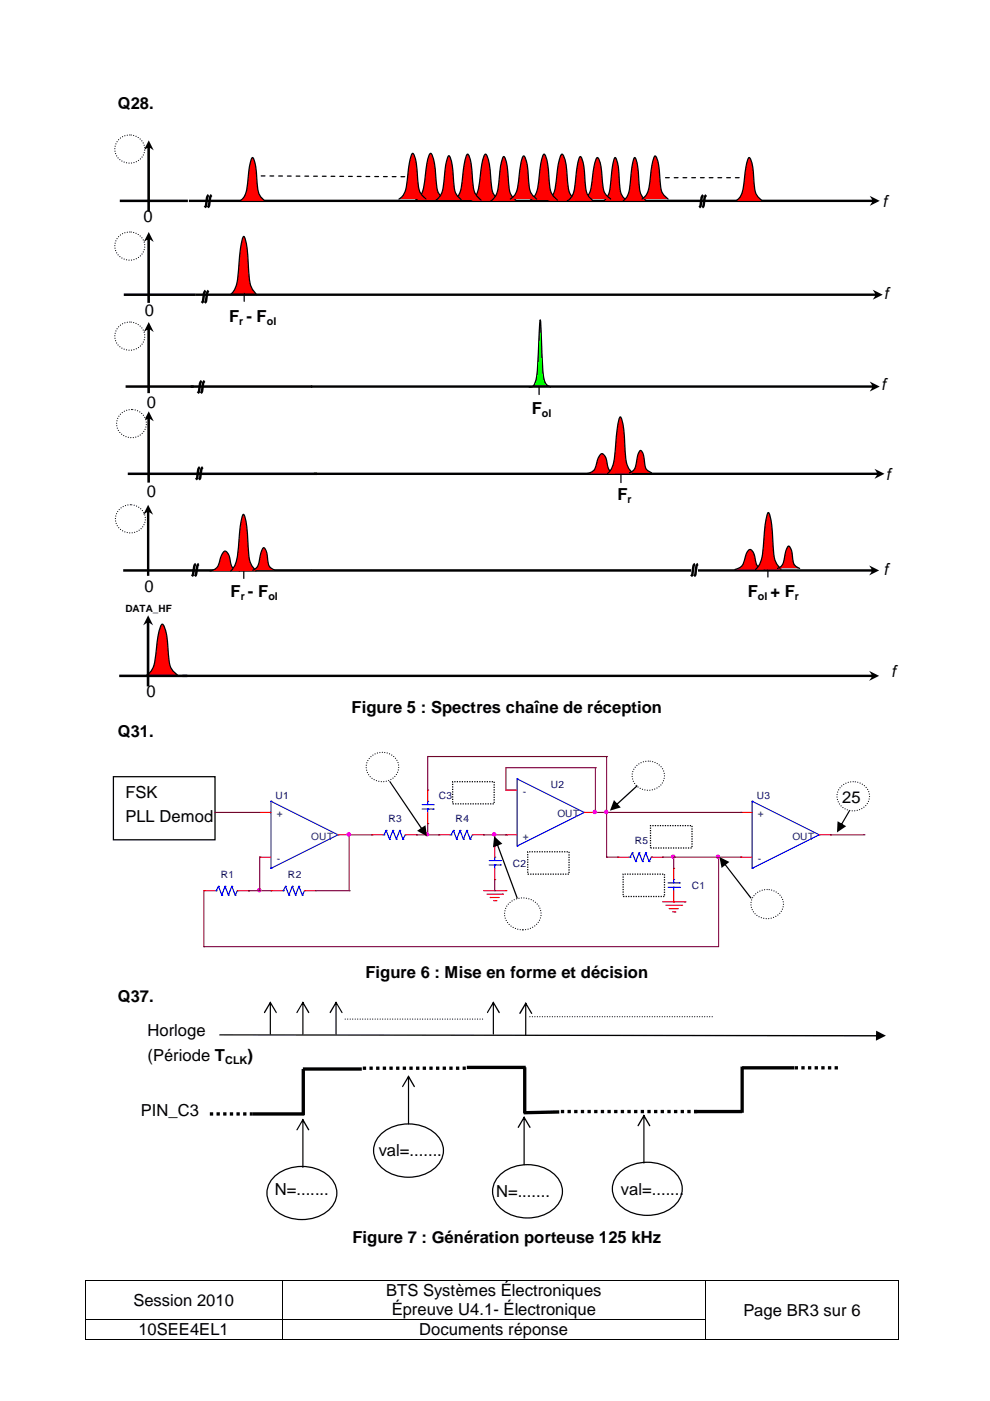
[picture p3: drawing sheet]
<svg xmlns="http://www.w3.org/2000/svg" width="210mm" height="297mm" viewBox="0 0 210 297" stroke-linecap="round" stroke-linejoin="round" font-family="sans-serif">
<g fill="#000">
<path d="M18 271.4h.2v.2h-.2zM18 279.7h.2v.2h-.2zM59.8 271.4h.1v.2h-.1zM59.8 279.7h.1v.2h-.1zM149.4 271.4h.2v.2h-.2zM149.4 279.7h.2v.2h-.2zM190.5 271.4h.1v.2h-.1zM190.5 279.7h.1v.2h-.1zM18 283.9h.2v.2h-.2zM59.8 283.9h.1v.2h-.1zM149.4 283.9h.2v.2h-.2zM190.5 283.9h.1v.2h-.1z"/>
<path d="M38.7 143h146.3v.6h-146.3zM184.3 142.2l2.1 1.1-2.1 1.1 .7-1.1z"/>
</g>
<g fill="none" stroke="#000" stroke-width=".21">
<path d="M18.1 271.6v8.1M18.1 279.9v4M18.2 271.5h41.6M18.2 279.8h41.6M59.9 271.6v8.1M59.9 279.9v4M59.9 271.5h89.5M59.9 279.8h89.5M149.5 271.6v8.1M149.5 279.9v4M149.6 271.5h40.9M190.5 271.6v8.1"/>
<path d="M190.5 279.9v4M18.2 284h41.6M59.9 284h89.5M149.6 284h40.9"/>
</g>
<path d="M34.2 132.4l.2-.1a5.5 5.5 0 0 1 1.1 3.8l.3 3.6a4.3 4.3 0 0 0 2 3.6h-6.9a4.2 4.2 0 0 0 2-3.6l.1-.9a20.2 20.2 0 0 1 1.2-6.4z" fill-rule="evenodd" fill="#f00"/>
<path d="M30.9 143.3a4.2 4.2 0 0 0 2-3.6l.1-.9a20.2 20.2 0 0 1 1.2-6.4l.2-.1a5.5 5.5 0 0 1 1.1 3.8l.3 3.6a4.3 4.3 0 0 0 2 3.6" fill="none" stroke="#000" stroke-width=".26"/>
<g fill="#000">
<path d="M31.2 50.6h.6v13.6h-.6zM31.5 49.2l1.1 2.1-1.1-.7-1 .7z"/>
<path d="M31.1 131.9h.6v13.6h-.6zM31.4 130.5l1.1 2.1-1.1-.7-1 .7z"/>
</g>
<path d="M25.3 143.3h14.4" fill="none" stroke="#000" stroke-width=".53"/>
<path d="M25 50.3a3.2 3.2 0 0 1 3.8-.9 3.2 3.2 0 0 1 1.8 3.4 3.1 3.1 0 0 1-4 2.2 3.1 3.1 0 0 1-1.9-4.2z" fill-rule="evenodd" fill="#fff"/>
<path d="M25 50.3a3.2 3.2 0 0 1 3.8-.9 3.2 3.2 0 0 1 1.8 3.4 3.1 3.1 0 0 1-4 2.2 3.1 3.1 0 0 1-1.9-4.2z" fill="none" stroke="#000" stroke-width=".26" stroke-dasharray="0 .5"/>
<path d="M25.2 108.1a3.1 3.1 0 0 1 4.3-.5 3.1 3.1 0 0 1 .6 4.3 3.1 3.1 0 0 1-4.3 .6 3.1 3.1 0 0 1-.6-4.4z" fill-rule="evenodd" fill="#fff"/>
<path d="M25.2 108.1a3.1 3.1 0 0 1 4.3-.5 3.1 3.1 0 0 1 .6 4.3 3.1 3.1 0 0 1-4.3 .6 3.1 3.1 0 0 1-.6-4.4z" fill="none" stroke="#000" stroke-width=".26" stroke-dasharray="0 .5"/>
<g fill="#000">
<path d="M31.2 69.7h.6v13.7h-.6zM31.5 68.3l1.1 2.1-1.1-.7-1 .7z"/>
<path d="M31.2 108.4h.5v13.7h-.5zM31.4 107l1.1 2.1-1.1-.7-1 .7z"/>
<path d="M148 120.7h37v.5h-37zM184.3 119.9l2.1 1-2.1 1.1 .7-1.1z"/>
</g>
<path d="M41.5 119.6l-.3 .5-.3 1.7-.2 .4M42.2 119.6l-.4 .5-.2 1.7-.3 .4M147.4 119.6l-.4 .5-.2 1.7-.3 .4M148 119.6l-.3 .5-.3 1.7-.2 .4M26.1 120.9h120.4" fill="none" stroke="#000" stroke-width=".53"/>
<path d="M51.7 120.9v1.7M162.8 120.6v1.7" fill="none" stroke="#000" stroke-width=".26"/>
<path d="M114.6 67.8l.2 3a69.1 69.1 0 0 0 .6 9.9 1.94 1.94 0 0 0 1.3 1.4h-4.5a1 1 0 0 0 1.1-.7l.3-.6a84 84 0 0 0 .8-11.2z" fill-rule="evenodd" fill="#0f0"/>
<path d="M112.2 82.1a1 1 0 0 0 1.1-.7l.3-.6a84 84 0 0 0 .8-11.2l.2-1.8 .2 3a69.1 69.1 0 0 0 .6 9.9 1.94 1.94 0 0 0 1.3 1.4" fill="none" stroke="#000" stroke-width=".26"/>
<path d="M26.6 82h39.6M42.8 80.8l-.4 .5-.2 1.6-.3 .5M43.4 80.8l-.3 .5-.3 1.6-.3 .5" fill="none" stroke="#000" stroke-width=".53"/>
<path d="M65.9 81.7h119.2v.5h-119.2zM184.4 80.9l2.1 1.1-2.1 1 .7-1z" fill="#000"/>
<path d="M25 69.4a3.1 3.1 0 0 1 4.4-.6 3.1 3.1 0 0 1 .6 4.3 3.1 3.1 0 0 1-4.3 .6 3.1 3.1 0 0 1-.7-4.3z" fill-rule="evenodd" fill="#fff"/>
<path d="M25 69.4a3.1 3.1 0 0 1 4.4-.6 3.1 3.1 0 0 1 .6 4.3 3.1 3.1 0 0 1-4.3 .6 3.1 3.1 0 0 1-.7-4.3z" fill="none" stroke="#000" stroke-width=".26" stroke-dasharray="0 .5"/>
<path d="M114.3 82v1.7" fill="none" stroke="#000" stroke-width=".26"/>
<g fill="#000">
<path d="M31.2 88.6h.6v13.7h-.6zM31.5 87.2l1.1 2.1-1.1-.7-1 .7z"/>
<path d="M66.5 100.2h119.6v.5h-119.6zM185.4 99.4l2.1 1.1-2.1 1 .7-1z"/>
</g>
<path d="M42.4 99.1a5 5 0 0 0-.7 2.4l-.2 .2M43 99.1a5 5 0 0 0-.6 2.4l-.2 .2M27.1 100.5h40.1" fill="none" stroke="#000" stroke-width=".53"/>
<path d="M25.4 88a3.1 3.1 0 0 1 4.6-.4 3.1 3.1 0 0 1-.1 4.5 3.1 3.1 0 0 1-4.1-.1 3.1 3.1 0 0 1-.4-4z" fill-rule="evenodd" fill="#fff"/>
<path d="M25.4 88a3.1 3.1 0 0 1 4.6-.4 3.1 3.1 0 0 1-.1 4.5 3.1 3.1 0 0 1-4.1-.1 3.1 3.1 0 0 1-.4-4z" fill="none" stroke="#000" stroke-width=".26" stroke-dasharray="0 .5"/>
<path d="M131.7 100.6v1.7" fill="none" stroke="#000" stroke-width=".26"/>
<path d="M51.6 50.2l.1-.1a13.3 13.3 0 0 1 .9 5.8 11.1 11.1 0 0 0 1.1 5.8l.7 .8h-5.5a5.1 5.1 0 0 0 1.5-3.9l.3-3.6a17.9 17.9 0 0 1 .9-4.8z" fill-rule="evenodd" fill="#f00"/>
<path d="M48.9 62.5a5.1 5.1 0 0 0 1.5-3.9l.3-3.6a17.9 17.9 0 0 1 .9-4.8l.1-.1a13.3 13.3 0 0 1 .9 5.8 11.1 11.1 0 0 0 1.1 5.8l.7 .8M51.8 62.2v1.7" fill="none" stroke="#000" stroke-width=".26"/>
<g fill="#000">
<path d="M31.2 31.2h.6v13.6h-.6zM31.5 29.8l1.1 2.1-1.1-.7-1 .7z"/>
<path d="M40 42.3h145.1v.5h-145.1zM184.4 41.5l2.1 1.1-2.1 1 .7-1z"/>
<path d="M41.5 62.2h144.3v.5h-144.3zM185 61.4l2.2 1.1-2.2 1 .7-1z"/>
</g>
<path d="M25.4 42.6h14.4M26.2 62.5h15.3M43.6 61.6l-.3 .6-.2 1.6-.3 .4M44.2 61.6l-.3 .6-.2 1.6-.3 .4" fill="none" stroke="#000" stroke-width=".53"/>
<path d="M25 29.7a3.1 3.1 0 0 1 4.4-.5 3.1 3.1 0 0 1 .6 4.3 3.1 3.1 0 0 1-4.3 .6 3.1 3.1 0 0 1-.7-4.4z" fill-rule="evenodd" fill="#fff"/>
<path d="M25 29.7a3.1 3.1 0 0 1 4.4-.5 3.1 3.1 0 0 1 .6 4.3 3.1 3.1 0 0 1-4.3 .6 3.1 3.1 0 0 1-.7-4.4z" fill="none" stroke="#000" stroke-width=".26" stroke-dasharray="0 .5"/>
<path d="M44.2 41.4l-.3 .5-.2 1.7-.3 .4M44.9 41.4l-.4 .5-.2 1.7-.3 .4" fill="none" stroke="#000" stroke-width=".53"/>
<path d="M130.3 33.5l.1-.1a7.5 7.5 0 0 1 .9 4.2l.1 1.7a3.9 3.9 0 0 0 1.4 3.3h-4.8l.8-.8a17.6 17.6 0 0 0 1-5.8z" fill-rule="evenodd" fill="#f00"/>
<path d="M128 42.6l.8-.8a17.6 17.6 0 0 0 1-5.8l.3-1.8 .3-.8a7.5 7.5 0 0 1 .9 4.2l.1 1.7a3.9 3.9 0 0 0 1.4 3.3" fill="none" stroke="#000" stroke-width=".26"/>
<path d="M134.5 33.5l.1-.1a8 8 0 0 1 .8 4.2l.1 1.7a3.9 3.9 0 0 0 1.5 3.3h-4.9l.8-.8a17.6 17.6 0 0 0 1-5.8z" fill-rule="evenodd" fill="#f00"/>
<path d="M132.1 42.6l.8-.8a17.6 17.6 0 0 0 1-5.8l.3-1.8 .4-.8a8 8 0 0 1 .8 4.2l.1 1.7a3.9 3.9 0 0 0 1.5 3.3" fill="none" stroke="#000" stroke-width=".26"/>
<path d="M126.5 33.5l.2-.1a6.4 6.4 0 0 1 .9 4l.2 1.7a3.4 3.4 0 0 0 1.7 3.1h-5.8l.4-.2a3.6 3.6 0 0 0 1.3-2.9 19.4 19.4 0 0 1 1.1-5.6z" fill-rule="evenodd" fill="#f00"/>
<path d="M123.7 42.2l.4-.2a3.6 3.6 0 0 0 1.3-2.9 19.4 19.4 0 0 1 1.1-5.6l.2-.1a6.4 6.4 0 0 1 .9 4l.2 1.7a3.4 3.4 0 0 0 1.7 3.1" fill="none" stroke="#000" stroke-width=".26"/>
<path d="M102.8 32.8l.2-.1a7.6 7.6 0 0 1 1 4.2l.2 2.4a3.8 3.8 0 0 0 1.8 3.3h-6.3l.4-.2a4 4 0 0 0 1.5-3.1l.1-.8a19.5 19.5 0 0 1 1.1-5.7z" fill-rule="evenodd" fill="#f00"/>
<path d="M99.7 42.6l.4-.2a4 4 0 0 0 1.5-3.1l.1-.8a19.5 19.5 0 0 1 1.1-5.7l.2-.1a7.6 7.6 0 0 1 1 4.2l.2 2.4a3.8 3.8 0 0 0 1.8 3.3" fill="none" stroke="#000" stroke-width=".26"/>
<path d="M99 32.8l.1-.1a7.2 7.2 0 0 1 1 4.1l.1 1.6a4.3 4.3 0 0 0 1.8 4h-5.8a4.5 4.5 0 0 0 1.8-4l.1-.8a16.2 16.2 0 0 1 .9-4.8z" fill-rule="evenodd" fill="#f00"/>
<path d="M96.2 42.4a4.5 4.5 0 0 0 1.8-4l.1-.8a16.2 16.2 0 0 1 .9-4.8l.1-.1a7.2 7.2 0 0 1 1 4.1l.1 1.6a4.3 4.3 0 0 0 1.8 4" fill="none" stroke="#000" stroke-width=".26"/>
<path d="M158.7 33.5l.1-.1a6.8 6.8 0 0 1 1 4.2l.1 1.7a3.8 3.8 0 0 0 1.7 3.3h-5.6l.3-.2a4 4 0 0 0 1.4-3.1l.1-.8a16.2 16.2 0 0 1 .9-5z" fill-rule="evenodd" fill="#f00"/>
<path d="M156 42.6l.3-.2a4 4 0 0 0 1.4-3.1l.1-.8a16.2 16.2 0 0 1 .9-5l.1-.1a6.8 6.8 0 0 1 1 4.2l.1 1.7a3.8 3.8 0 0 0 1.7 3.3" fill="none" stroke="#000" stroke-width=".26"/>
<path d="M53.4 33.5l.2-.1a7.9 7.9 0 0 1 .8 4.2l.2 1.7a3.9 3.9 0 0 0 1.5 3.3h-5.2l.3-.2a4.1 4.1 0 0 0 1.2-3.1l.1-.8a15.3 15.3 0 0 1 .9-5z" fill-rule="evenodd" fill="#f00"/>
<path d="M50.9 42.6l.3-.2a4.1 4.1 0 0 0 1.2-3.1l.1-.8a15.3 15.3 0 0 1 .9-5l.2-.1a7.9 7.9 0 0 1 .8 4.2l.2 1.7a3.9 3.9 0 0 0 1.5 3.3" fill="none" stroke="#000" stroke-width=".26"/>
<path d="M106.7 33.3l.1-.1a7.1 7.1 0 0 1 .9 4l.1 1.5a4.2 4.2 0 0 0 1.7 3.9h-5.4a4.4 4.4 0 0 0 1.7-3.9v-.8a14 14 0 0 1 .9-4.6z" fill-rule="evenodd" fill="#f00"/>
<path d="M104.1 42.6a4.4 4.4 0 0 0 1.7-3.9v-.8a11.4 11.4 0 0 1 1-4.7 7.1 7.1 0 0 1 .9 4l.1 1.5a4.2 4.2 0 0 0 1.7 3.9" fill="none" stroke="#000" stroke-width=".26"/>
<path d="M149.1 41.4l-.3 .5-.3 1.7-.2 .4M149.7 41.4l-.3 .5-.2 1.7-.3 .4" fill="none" stroke="#000" stroke-width=".53"/>
<path d="M119 32.8l.2-.1a6.9 6.9 0 0 1 1 4.2l.1 1.6a4.3 4.3 0 0 0 2 4.1h-6.3a4.5 4.5 0 0 0 1.9-4.1 18.9 18.9 0 0 1 1.1-5.7z" fill-rule="evenodd" fill="#f00"/>
<path d="M116 42.6a4.5 4.5 0 0 0 1.9-4.1 18.9 18.9 0 0 1 1.1-5.7l.2-.1a6.9 6.9 0 0 1 1 4.2l.1 1.6a4.3 4.3 0 0 0 2 4.1" fill="none" stroke="#000" stroke-width=".26"/>
<path d="M115.2 32.8l.2-.1a7.4 7.4 0 0 1 .9 4.1l.1 1.6a4.3 4.3 0 0 0 1.8 4h-5.8l.4-.2a6.2 6.2 0 0 0 1.5-4.6 15.6 15.6 0 0 1 .9-4.8z" fill-rule="evenodd" fill="#f00"/>
<path d="M112.4 42.4l.4-.2a6.2 6.2 0 0 0 1.5-4.6 15.6 15.6 0 0 1 .9-4.8l.2-.1a7.4 7.4 0 0 1 .9 4.1l.1 1.6a4.3 4.3 0 0 0 1.8 4" fill="none" stroke="#000" stroke-width=".26"/>
<path d="M122.9 33.3l.2-.1a7.1 7.1 0 0 1 .9 4l.1 1.5a4.1 4.1 0 0 0 1.6 3.9h-5.4l.3-.2a4.5 4.5 0 0 0 1.4-3.7l.1-.8a16.2 16.2 0 0 1 .8-4.6z" fill-rule="evenodd" fill="#f00"/>
<path d="M120.3 42.6l.3-.2a4.5 4.5 0 0 0 1.4-3.7l.1-.8a16.2 16.2 0 0 1 .8-4.6l.2-.1a7.1 7.1 0 0 1 .9 4l.1 1.5a4.1 4.1 0 0 0 1.6 3.9" fill="none" stroke="#000" stroke-width=".26"/>
<path d="M110.9 33.2l.1-.1a7 7 0 0 1 1 4.2l.1 1.7a3.6 3.6 0 0 0 1.7 3.2h-5.6l.3-.2a3.8 3.8 0 0 0 1.4-3l.1-.9a17.1 17.1 0 0 1 .9-4.9z" fill-rule="evenodd" fill="#f00"/>
<path d="M108.2 42.2l.3-.2a3.8 3.8 0 0 0 1.4-3l.1-.9a17.1 17.1 0 0 1 .9-4.9l.1-.1a7 7 0 0 1 1 4.2l.1 1.7a3.6 3.6 0 0 0 1.7 3.2" fill="none" stroke="#000" stroke-width=".26"/>
<path d="M138.8 33.2l.1-.1a6.7 6.7 0 0 1 1 4.2l.1 1.7a3.6 3.6 0 0 0 1.6 3.2h-5.5l.3-.2a4 4 0 0 0 1.3-3 21.4 21.4 0 0 1 1.1-5.8z" fill-rule="evenodd" fill="#f00"/>
<path d="M136.1 42.2l.3-.2a4 4 0 0 0 1.3-3 21.4 21.4 0 0 1 1.1-5.8l.1-.1a6.7 6.7 0 0 1 1 4.2l.1 1.7a3.6 3.6 0 0 0 1.6 3.2" fill="none" stroke="#000" stroke-width=".26"/>
<path d="M91.1 32.6l.2-.1a7.6 7.6 0 0 1 1 4.2l.2 2.4a3.8 3.8 0 0 0 1.9 3.3h-6.3l.3-.2a4 4 0 0 0 1.5-3.1l.1-.8a19.5 19.5 0 0 1 1.1-5.7z" fill-rule="evenodd" fill="#f00"/>
<path d="M88.1 42.4l.3-.2a4 4 0 0 0 1.5-3.1l.1-.8a19.5 19.5 0 0 1 1.1-5.7l.2-.1a7.6 7.6 0 0 1 1 4.2l.2 2.4a3.8 3.8 0 0 0 1.9 3.3" fill="none" stroke="#000" stroke-width=".26"/>
<path d="M87.4 32.6l.1-.1a7.2 7.2 0 0 1 1 4.1l.1 1.6a4.2 4.2 0 0 0 1.7 4h-5.7l.3-.2a4.6 4.6 0 0 0 1.4-3.8l.1-.8a16.2 16.2 0 0 1 1-4.8z" fill-rule="evenodd" fill="#f00"/>
<path d="M84.6 42.2l.3-.2a4.6 4.6 0 0 0 1.4-3.8l.1-.8a16.2 16.2 0 0 1 1-4.8l.1-.1a7.2 7.2 0 0 1 1 4.1l.1 1.6a4.2 4.2 0 0 0 1.7 4" fill="none" stroke="#000" stroke-width=".26"/>
<path d="M95 33.1l.2-.1a7.1 7.1 0 0 1 .9 4l.1 1.5a4.2 4.2 0 0 0 1.6 3.9h-5.3a4.4 4.4 0 0 0 1.6-3.9 18.6 18.6 0 0 1 .9-5.4z" fill-rule="evenodd" fill="#f00"/>
<path d="M92.5 42.4a4.4 4.4 0 0 0 1.6-3.9 13.1 13.1 0 0 1 1.1-5.5 7.1 7.1 0 0 1 .9 4l.1 1.5a4.2 4.2 0 0 0 1.6 3.9" fill="none" stroke="#000" stroke-width=".26"/>
<path d="M85.8 37.5l-30.9-.2M156.7 37.7h-15.7" fill="none" stroke="#000" stroke-width=".26" stroke-dasharray=".8 1.1"/>
<path d="M127.2 96.4l.2-.2a1.18 1.18 0 0 1 1.2 1.3l.1 .6a2.19 2.19 0 0 0 2 2.3h-6.2a2.32 2.32 0 0 0 2-2.3l.3-1z" fill-rule="evenodd" fill="#f00"/>
<path d="M124.5 100.4a2.32 2.32 0 0 0 2-2.3l.3-1 .6-.9a1.18 1.18 0 0 1 1.2 1.3l.1 .6a2.19 2.19 0 0 0 2 2.3" fill="none" stroke="#000" stroke-width=".26"/>
<path d="M131.4 88.5l.1-.1a8.7 8.7 0 0 1 .9 4.2 20 20 0 0 0 .8 6.6l1 1.2h-5.4a4.9 4.9 0 0 0 1.6-4l.2-2.9a19.1 19.1 0 0 1 .8-5z" fill-rule="evenodd" fill="#f00"/>
<path d="M128.8 100.4a4.9 4.9 0 0 0 1.6-4l.2-2.9a19.1 19.1 0 0 1 .8-5l.1-.1a8.7 8.7 0 0 1 .9 4.2 20 20 0 0 0 .8 6.6l1 1.2" fill="none" stroke="#000" stroke-width=".26"/>
<path d="M135.7 95.6l.1-.1a3.8 3.8 0 0 1 .9 2.9 1.91 1.91 0 0 0 1.4 1.8h-4.7a2.19 2.19 0 0 0 1.6-2.3l.2-1.4z" fill-rule="evenodd" fill="#f00"/>
<path d="M133.4 100.2a2.19 2.19 0 0 0 1.6-2.3l.2-1.4 .3-.7 .3-.3a3.8 3.8 0 0 1 .9 2.9 1.91 1.91 0 0 0 1.4 1.8" fill="none" stroke="#000" stroke-width=".26"/>
<path d="M158.6 116.7a.47 .47 0 0 1 .8 0l.5 .7 .2 1a2.22 2.22 0 0 0 2 2.3h-6.3a2.44 2.44 0 0 0 2.2-2.3l.2-1z" fill-rule="evenodd" fill="#f00"/>
<path d="M155.8 120.7a2.44 2.44 0 0 0 2.2-2.3l.4-1.4a.62 .62 0 0 1 .6-.5 .62 .62 0 0 1 .7 .5l.4 1.4a2.22 2.22 0 0 0 2 2.3" fill="none" stroke="#000" stroke-width=".26"/>
<path d="M162.8 108.8l.1-.1a8.4 8.4 0 0 1 .9 4.1l.2 3.9a5.4 5.4 0 0 0 1.6 4h-5.4a5.3 5.3 0 0 0 1.6-4l.1-1.9a22.1 22.1 0 0 1 .9-6z" fill-rule="evenodd" fill="#f00"/>
<path d="M160.2 120.7a5.3 5.3 0 0 0 1.6-4l.1-1.9a16.6 16.6 0 0 1 1-6.1 8.4 8.4 0 0 1 .9 4.1l.2 3.9a5.4 5.4 0 0 0 1.6 4" fill="none" stroke="#000" stroke-width=".26"/>
<path d="M167.1 115.9h.3a6.7 6.7 0 0 1 .8 3.3 1.88 1.88 0 0 0 1.3 1.3h-4.7a2.22 2.22 0 0 0 1.5-2.3l.3-1.4z" fill-rule="evenodd" fill="#f00"/>
<path d="M164.8 120.5a2.22 2.22 0 0 0 1.5-2.3l.5-1.8 .3-.5h.3a6.7 6.7 0 0 1 .8 3.3 1.88 1.88 0 0 0 1.3 1.3" fill="none" stroke="#000" stroke-width=".26"/>
<path d="M47.5 116.9a1.18 1.18 0 0 1 1.2 1.3l.1 .5a2.25 2.25 0 0 0 2 2.4h-6.3a2.41 2.41 0 0 0 2.1-2.4l.3-.9z" fill-rule="evenodd" fill="#f00"/>
<path d="M44.5 121.1a2.41 2.41 0 0 0 2.1-2.4l.3-.9 .6-.9a1.18 1.18 0 0 1 1.2 1.3l.1 .5a2.25 2.25 0 0 0 2 2.4" fill="none" stroke="#000" stroke-width=".26"/>
<path d="M51.5 109.1h.1a8.2 8.2 0 0 1 .9 4.1l.2 3.9a5.3 5.3 0 0 0 1.6 4h-5.4a5.3 5.3 0 0 0 1.6-4l.1-2a22.4 22.4 0 0 1 .9-6z" fill-rule="evenodd" fill="#f00"/>
<path d="M48.9 121.1a5.3 5.3 0 0 0 1.6-4l.1-2a16.5 16.5 0 0 1 1-6 8.2 8.2 0 0 1 .9 4.1l.2 3.9a5.3 5.3 0 0 0 1.6 4" fill="none" stroke="#000" stroke-width=".26"/>
<path d="M55.8 116.2l.1-.1a3.9 3.9 0 0 1 .9 3 2.04 2.04 0 0 0 1.4 1.8h-4.6l.3-.1a2.46 2.46 0 0 0 1.1-2.2l.3-1.4z" fill-rule="evenodd" fill="#f00"/>
<path d="M53.6 120.9l.3-.1a2.46 2.46 0 0 0 1.1-2.2l.5-1.9 .4-.6a3.9 3.9 0 0 1 .9 3 2.04 2.04 0 0 0 1.4 1.8M24 164.7h21.6v13.4h-21.6zM58.4 249.2a8.9 8.9 0 0 1 11.8 .7 4.8 4.8 0 0 1-1.3 7.3 9 9 0 0 1-11.1-1.2 4.6 4.6 0 0 1 .6-6.8zM81 240.2a8.9 8.9 0 0 1 11.8 .7 4.7 4.7 0 0 1-1.3 7.3 8.9 8.9 0 0 1-11.1-1.2 4.6 4.6 0 0 1 .6-6.8zM106.2 248.9a8.9 8.9 0 0 1 11.9 .6 4.7 4.7 0 0 1-1.4 7.3 8.9 8.9 0 0 1-11.1-1.1 4.6 4.6 0 0 1 .6-6.8zM131.6 248.3a8.9 8.9 0 0 1 11.9 .7 4.7 4.7 0 0 1-1.4 7.3 9 9 0 0 1-11.1-1.2 4.6 4.6 0 0 1 .6-6.8z" fill="none" stroke="#000" stroke-width=".26"/>
<g fill="#000">
<path d="M46.5 219.3l139.6 .2 .1 .1-.1 .2-139.6-.3zM185.8 218.5l2 1.1-2.1 1z"/>
<path d="M57.2 212.5l.2 .1v6.6l-.1 .2-.1-.2zM57.3 212.3l1.4 2.3-.1 .2h-.1l-1.3-2.2h.2l-1.2 2.1-.2 .1v-.2z"/>
<path d="M64.1 212.5l.2 .1v6.6l-.1 .2-.1-.1zM64.2 212.3l1.4 2.4h-.3l-1.2-2.1h.2l-1.4 2.2v-.2z"/>
<path d="M71.2 212.5h.2v6.8l-.2 .1-.1-.2zM71.2 212.3l1.4 2.3v.2l-1.4-2.2h.2l-1.3 2.1h-.2z"/>
<path d="M104.5 212.5l.2 .1v6.6l-.1 .2-.1-.2zM104.6 212.3l1.4 2.3-.1 .2-.2-.1-1.2-2.1h.2l-1.4 2.2v-.2z"/>
<path d="M111.4 212.6h.2v6.9l-.3-.1zM111.5 212.5l1.3 2.3v.2l-.2-.1-1.2-2.1h.2l-1.2 2.1h-.3z"/>
<path d="M64.1 237.3l.2 .1v10.1l-.1 .1h-.1zM64.2 237.2l1.4 2.4h-.3l-1.2-2.1h.2l-1.2 2.1h-.2v-.1z"/>
<path d="M86.5 228.1l.2 .2v10l-.1 .1-.1-.1zM86.6 228l1.4 2.3-.1 .2-.2-.1-1.2-2.1h.2l-1.2 2.1-.2 .1v-.2z"/>
<path d="M111 236.8l.3 .1-.1 10.2-.2-.2zM111.1 236.6l1.4 2.3-.1 .2h-.2l-1.2-2.2h.3l-1.3 2.2h-.2v-.2z"/>
<path d="M136.4 236.4l.3 .1v10.1l-.2 .1-.1-.1zM136.5 236.3l1.4 2.3-.1 .2-.2-.1-1.2-2.1h.3l-1.3 2.1-.2 .1v-.2z"/>
</g>
<path d="M73.2 216.1h29.5M112.4 215.6h38.6" fill="none" stroke="#000" stroke-width=".26" stroke-dasharray="0 .5"/>
<path d="M53.5 236.2h11M64.2 226.7h12.5M64.3 226.7v9.7M99 226.3h12.5M111.3 226.3v9.8M118.6 235.8l-7.6 .1M147.2 235.7h10.2M157.4 226.4h11M157.4 226.1v9.8" fill="none" stroke="#000" stroke-width=".71" stroke-linecap="butt"/>
<path d="M44.5 236.2h9M76.9 226.5h21.9M118.9 235.7h29.3M168.5 226.4h9.2" fill="none" stroke="#000" stroke-width=".71" stroke-dasharray=".7 .7" stroke-linecap="butt"/>
<g fill="none" stroke="#00f" stroke-width=".24">
<path d="M57.4 169.9h.1M57.4 169.9l14.3 7.1M57.4 169.9v14.2M71.7 177h.1M71.7 177l-14.3 7.1M81.2 177h.2M81.4 177h.1M81.9 176.1h.1M81.9 176.1l-.5 .9M81.9 176.1l.7 1.8M82.6 177.9h.1M83.3 176.1h.1"/>
<path d="M83.3 176.1l-.7 1.8M83.3 176.1l.7 1.8M84 177.9h.1M84.8 176.1h.1M84.8 176.1l-.8 1.8M84.8 176.1l.6 1.8M85.4 177.9h.1M85.9 177h.1M85.9 177l-.5 .9M89.5 171.5h2.4M89.5 170.6h2.4M90.7 169.9h.1"/>
<path d="M90.7 171.5h.1M90.7 169.9v.7M90.7 171.5v.8M91.9 171.5h.1M91.9 170.6h.1M95.4 177h.2M95.6 177h.1M96.1 176.1h.1M96.1 176.1l-.5 .9M96.1 176.1l.7 1.8M96.8 177.9h.1M97.5 176.1h.1"/>
<path d="M97.5 176.1l-.7 1.8M97.5 176.1l.8 1.8M98.3 177.9h.1M99 176.1h.1M99 176.1l-.7 1.8M99 176.1l.7 1.8M99.7 177.9h.1M100.2 177h.1M100.2 177l-.5 .9M109.6 179.4h.1M109.6 165.1h.1M109.6 165.1l14.3 7.2"/>
<path d="M109.6 165.1v14.3M123.9 172.3h.1M123.9 172.3l-14.3 7.1M159.5 169.9h.1M159.5 169.9l14.2 7.1M159.5 169.9v14.2M173.7 177h.1M173.7 177l-14.2 7.1M45.6 188.8h.2M45.8 188.8h.1M46.3 187.9h.1M46.3 187.9l-.5 .9"/>
<path d="M46.3 187.9l.7 1.9M47 189.8h.1M47.7 187.9h.1M47.7 187.9l-.7 1.9M47.7 187.9l.7 1.9M48.4 189.8h.1M49.1 187.9h.1M49.1 187.9l-.7 1.9M49.1 187.9l.8 1.9M49.9 189.8h.1M50.3 188.8h.1M50.3 188.8l-.4 1"/>
<path d="M57.4 184.1h.1M59.8 188.8h.3M60.1 188.8h.1M60.5 187.9h.1M60.5 187.9l-.4 .9M60.5 187.9l.8 1.9M61.3 189.8h.1M62 187.9h.1M62 187.9l-.7 1.9M62 187.9l.7 1.9M62.7 189.8h.1M63.4 187.9h.1"/>
<path d="M63.4 187.9l-.7 1.9M63.4 187.9l.7 1.9M64.1 189.8h.1M64.6 188.8h.1M64.6 188.8l-.5 1M103.7 183.4h2.4M103.7 182.5h2.4M104.9 181.7h.1M104.9 183.4h.1M104.9 181.7v.8M104.9 183.4v.7M106.1 183.4h.1"/>
<path d="M106.1 182.5h.1M133.4 181.7h.2M133.6 181.7h.1M134.1 180.8h.1M134.1 180.8l-.5 .9M134.1 180.8l.7 1.9M134.8 182.7h.1M135.5 180.8h.1M135.5 180.8l-.7 1.9M135.5 180.8l.7 1.9M136.2 182.7h.1M136.9 180.8h.1"/>
<path d="M136.9 180.8l-.7 1.9M136.9 180.8l.7 1.9M137.6 182.7h.1M138.1 181.7h.1M138.1 181.7l-.5 1M141.6 188.1h2.5M141.6 187.2h2.5M142.8 186.5h.1M142.8 188.1h.1M142.8 186.5v.7M142.8 188.1v.7M144.1 188.1h.1"/>
<path d="M144.1 187.2h.1M159.5 184.1h.1"/>
</g>
<g fill="none" stroke="#f00" stroke-width=".24">
<path d="M55.1 172.3h.1M55.1 172.3h2.3M71.7 177h2.3M74 177h.1M78.8 177h.1M78.8 177h2.4M85.9 177h2.4M88.3 177h.1M90.7 174.6h.1M90.7 167.5h.1M90.7 167.5v2.4M90.7 172.3v2.3"/>
<path d="M93 177h.1M93 177h2.4M100.2 177h2.3M102.5 177h.1M104.9 179.4h.1M104.9 179.4v2.3M107.3 177h.1M107.3 167.5h.1M107.3 177h2.3M107.3 167.5h2.3M123.9 172.3h2.3M126.2 172.3h.1"/>
<path d="M157.1 172.3h.1M157.1 172.3h2.4M173.7 177h2.4M176.1 177h.1M43.2 188.8h.1M43.2 188.8h2.4M50.3 188.8h2.4M52.7 188.8h.1M55.1 181.7h.1M55.1 181.7h2.3M57.4 188.8h.1M57.4 188.8h2.4"/>
<path d="M64.6 188.8h2.3M66.9 188.8h.1M102.5 188.8h4.8M103.3 189.6h3.3M103.9 190.3h.1M103.9 190.3h1.9M104.6 191h.6M104.9 186.5h.1M104.9 184.1v2.4M105.2 191h.1M106.6 189.6h.1M107.3 188.8h.1"/>
<path d="M131 181.7h.1M131 181.7h2.4M138.1 181.7h2.4M140.5 181.7h.1M140.5 191.2h4.7M141.2 191.9h3.3M141.9 192.7h.1M141.9 192.7h1.9M142.6 193.3h.5M142.8 191.2h.1M142.8 184.1h.1M142.8 184.1v2.4"/>
<path d="M142.8 188.8v2.4M143.1 193.3h.1M144.5 191.9h.1M145.2 191.2h.1M157.1 181.7h.1M157.1 181.7h2.4"/>
</g>
<path d="M88.3 177h4.7M90.7 177h.1M90.7 174.6v2.4M93 177h.1" fill="none" stroke="#800040" stroke-width=".24"/>
<circle cx="90.5" cy="176.9" r=".36" fill="#f0f"/>
<circle cx="90.5" cy="176.9" r=".36" fill="none" stroke="#f0f" stroke-width=".24"/>
<path d="M102.5 177h4.8M104.9 177h.1M104.9 177v2.4M107.3 162.8h.1M107.3 177h.1M107.3 162.8v4.7M126.2 172.3h.1M126.2 172.3h2.4" fill="none" stroke="#800040" stroke-width=".24"/>
<circle cx="104.8" cy="176.9" r=".37" fill="#f0f"/>
<circle cx="104.8" cy="176.9" r=".37" fill="none" stroke="#f0f" stroke-width=".24"/>
<g fill="none" stroke="#800040" stroke-width=".24">
<path d="M128.6 172.3h.1M128.6 172.3h28.5M128.6 172.3v9.4M157.1 172.3h.1M104.9 188.8h.1M104.9 186.5v2.3M128.6 181.7h.1M128.6 181.7h2.4M140.5 181.7h.1M140.5 181.7h2.3M142.8 181.7h.1M142.8 181.7v2.4"/>
<path d="M152.4 181.7h.1M152.4 181.7h4.7"/>
</g>
<circle cx="142.7" cy="181.6" r=".36" fill="#f0f"/>
<circle cx="142.7" cy="181.6" r=".36" fill="none" stroke="#f0f" stroke-width=".24"/>
<path d="M90.7 160.4h.1M90.7 160.4v7.1M90.7 160.4h37.9M128.6 160.4h.1M128.6 172.3h.1M128.6 160.4v11.9" fill="none" stroke="#800040" stroke-width=".24"/>
<circle cx="128.5" cy="172.1" r=".36" fill="#f0f"/>
<circle cx="128.5" cy="172.1" r=".36" fill="none" stroke="#f0f" stroke-width=".24"/>
<path d="M55.1 188.8h.1M55.1 188.8h2.3" fill="none" stroke="#800040" stroke-width=".24"/>
<circle cx="55" cy="188.7" r=".36" fill="#f0f"/>
<circle cx="55" cy="188.7" r=".36" fill="none" stroke="#f0f" stroke-width=".24"/>
<path d="M45.6 172.3h.1M45.6 172.3h9.5M74 177h.1M74 177h4.8M74 177v11.8M52.7 188.8h.1M52.7 188.8h2.4M55.1 188.8h.1M55.1 181.7v7.1" fill="none" stroke="#800040" stroke-width=".24"/>
<circle cx="73.9" cy="176.9" r=".36" fill="#f0f"/>
<circle cx="73.9" cy="176.9" r=".36" fill="none" stroke="#f0f" stroke-width=".24"/>
<path d="M126.2 172.3h.1M126.2 162.8v9.5M43.2 188.8v11.9M66.9 188.8h7.1M74 188.8h.1M43.2 200.7h.1M43.2 200.7h109.2" fill="none" stroke="#800040" stroke-width=".24"/>
<circle cx="126.1" cy="172.1" r=".36" fill="#f0f"/>
<circle cx="126.1" cy="172.1" r=".36" fill="none" stroke="#f0f" stroke-width=".24"/>
<path d="M107.3 162.8h18.9M126.2 162.8h.1M152.4 181.7h.1M152.4 181.7v19" fill="none" stroke="#800040" stroke-width=".24"/>
<circle cx="152.2" cy="181.6" r=".36" fill="#f0f"/>
<circle cx="152.2" cy="181.6" r=".36" fill="none" stroke="#f0f" stroke-width=".24"/>
<path d="M176.1 177h7.1M183.2 177h.1M142.8 181.7h.1M142.8 181.7h9.6" fill="none" stroke="#800040" stroke-width=".24"/>
<path d="M96 165.7h8.8v4.7h-8.8z" fill-rule="evenodd" fill="#fff"/>
<path d="M96 165.7h8.8v4.7h-8.8z" fill="none" stroke="#000" stroke-width=".26" stroke-dasharray=".3 .3" stroke-linecap="butt"/>
<path d="M111.9 180.6h8.7v4.7h-8.7z" fill-rule="evenodd" fill="#fff"/>
<path d="M111.9 180.6h8.7v4.7h-8.7z" fill="none" stroke="#000" stroke-width=".26" stroke-dasharray=".3 .3" stroke-linecap="butt"/>
<path d="M137.9 175h8.8v4.8h-8.8z" fill-rule="evenodd" fill="#fff"/>
<path d="M137.9 175h8.8v4.8h-8.8z" fill="none" stroke="#000" stroke-width=".26" stroke-dasharray=".3 .3" stroke-linecap="butt"/>
<path d="M132.1 185.3h8.8v4.8h-8.8z" fill-rule="evenodd" fill="#fff"/>
<path d="M132.1 185.3h8.8v4.8h-8.8z" fill="none" stroke="#000" stroke-width=".26" stroke-dasharray=".3 .3" stroke-linecap="butt"/>
<path d="M78.6 160.4a3.5 3.5 0 0 1 3.7-.7 3.5 3.5 0 0 1 2.2 2.9 3.5 3.5 0 0 1-3.4 3.1 3.5 3.5 0 0 1-3.5-3.1 2.94 2.94 0 0 1 1-2.2z" fill-rule="evenodd" fill="#fff"/>
<path d="M78.6 160.4a3.5 3.5 0 0 1 3.7-.7 3.5 3.5 0 0 1 2.2 2.9 3.5 3.5 0 0 1-3.4 3.1 3.5 3.5 0 0 1-3.5-3.1 2.94 2.94 0 0 1 1-2.2z" fill="none" stroke="#000" stroke-width=".26" stroke-dasharray="0 .5"/>
<path d="M82.6 165.6l.2 .1 6.8 10.1v.1h-.2l-6.9-10.1zM88.4 176.1l1.8-1.1 .3 2.3z" fill="#000"/>
<path d="M108.1 191.4a4.1 4.1 0 0 1 6.5 1.7 3.7 3.7 0 0 1-4.5 4 3.3 3.3 0 0 1-2.9-2.2 3.3 3.3 0 0 1 .9-3.5z" fill-rule="evenodd" fill="#fff"/>
<path d="M108.1 191.4a4.1 4.1 0 0 1 6.5 1.7 3.7 3.7 0 0 1-4.5 4 3.3 3.3 0 0 1-2.9-2.2 3.3 3.3 0 0 1 .9-3.5z" fill="none" stroke="#000" stroke-width=".26" stroke-dasharray="0 .5"/>
<path d="M105.3 178.9h.2l4.2 11.6-.2-.1zM104.8 177.3l1.7 1.6-2 .8z" fill="#000"/>
<path d="M135 162.3a3.5 3.5 0 0 1 3.6-.7 3.5 3.5 0 0 1 2.3 2.9 3.4 3.4 0 0 1-3.4 3.1 3.4 3.4 0 0 1-3.5-3.1 2.94 2.94 0 0 1 1-2.2z" fill-rule="evenodd" fill="#fff"/>
<path d="M135 162.3a3.5 3.5 0 0 1 3.6-.7 3.5 3.5 0 0 1 2.3 2.9 3.4 3.4 0 0 1-3.4 3.1 3.4 3.4 0 0 1-3.5-3.1 2.94 2.94 0 0 1 1-2.2z" fill="none" stroke="#000" stroke-width=".26" stroke-dasharray="0 .5"/>
<path d="M130.6 170.6l4.4-4.1h.1v.3l-4.4 4h-.1zM130.2 169.6l1.4 1.6-2.3 .7z" fill="#000"/>
<path d="M160.2 189.5a3.5 3.5 0 0 1 3.6-.7 3.5 3.5 0 0 1 2.3 2.9 3.5 3.5 0 0 1-3.4 3.1 3.5 3.5 0 0 1-3.5-3.1 2.94 2.94 0 0 1 1-2.2z" fill-rule="evenodd" fill="#fff"/>
<path d="M160.2 189.5a3.5 3.5 0 0 1 3.6-.7 3.5 3.5 0 0 1 2.3 2.9 3.5 3.5 0 0 1-3.4 3.1 3.5 3.5 0 0 1-3.5-3.1 2.94 2.94 0 0 1 1-2.2z" fill="none" stroke="#000" stroke-width=".26" stroke-dasharray="0 .5"/>
<path d="M153.5 183h.2l5.6 7.5h-.2zM152.5 181.7l2.1 1.1-1.6 1.2z" fill="#000"/>
<path d="M178.5 166.6a3.5 3.5 0 0 1 3.6-.7 3.5 3.5 0 0 1 2.3 2.9 3.5 3.5 0 0 1-3.5 3.1 3.5 3.5 0 0 1-3.4-3.1 2.93 2.93 0 0 1 1-2.2z" fill-rule="evenodd" fill="#fff"/>
<path d="M178.5 166.6a3.5 3.5 0 0 1 3.6-.7 3.5 3.5 0 0 1 2.3 2.9 3.5 3.5 0 0 1-3.5 3.1 3.5 3.5 0 0 1-3.4-3.1 2.93 2.93 0 0 1 1-2.2z" fill="none" stroke="#000" stroke-width=".26" stroke-dasharray="0 .5"/>
<path d="M180 171.8l.3 .1-1.9 3.1h-.1l-.1-.1zM177.6 174.1l1.8 1.1-1.9 1.3z" fill="#000"/>
<g font-size="3.5">
<text x="25" y="23.2">Q28.</text>
<text x="30.4" y="47.1">0</text>
<text x="187.1" y="44">f</text>
<text x="187.4" y="63.4">f</text>
<text x="30.7" y="67">0</text>
<text x="48.6" y="68.4">F - F</text>
<text x="186.8" y="82.6">f</text>
<text x="31.1" y="86.5">0</text>
<text x="112.7" y="87.8">F</text>
<text x="187.8" y="101.8">f</text>
<text x="31.1" y="105.3">0</text>
<text x="130.9" y="106.1">F</text>
<text x="30.6" y="125.5">0</text>
<text x="187.3" y="121.9">f</text>
<text x="48.9" y="126.7">F - F</text>
<text x="158.5" y="126.7">F</text>
<text x="163.4" y="126.7">+ F</text>
<text x="188.9" y="143.5">f</text>
<text x="31" y="147.8">0</text>
<text x="74.5" y="151.1">Figure 5 : Spectres chaîne de réception</text>
<text x="25" y="156.2">Q31.</text>
<text x="26.6" y="169.2">FSK</text>
<text x="178.6" y="170.3">25</text>
<text x="26.6" y="174.3">PLL Demod</text>
<text x="77.5" y="207.3">Figure 6 : Mise en forme et décision</text>
<text x="25" y="212.5">Q37.</text>
<text x="31.3" y="219.7">Horloge</text>
<text x="31.3" y="225">(Période T</text>
<text x="52.5" y="225">)</text>
<text x="29.9" y="236.6">PIN_C3</text>
<text x="80.3" y="245.1">val=.......</text>
<text x="58.3" y="253.4">N=.......</text>
<text x="105.2" y="253.8">N=.......</text>
<text x="131.7" y="253.4">val=.......</text>
<text x="74.7" y="263.6">Figure 7 : Génération porteuse 125 kHz</text>
<text x="81.9" y="274.8">BTS Systèmes Électroniques</text>
<text x="28.3" y="276.9">Session 2010</text>
<text x="83.1" y="278.9">Épreuve U4.1- Électronique</text>
<text x="157.6" y="279">Page BR3 sur 6</text>
<text x="29.3" y="283.1">10SEE4EL1</text>
<text x="88.9" y="283.1">Documents réponse</text>
</g>
<g font-size="2.3">
<text x="50.7" y="68.9">r</text>
<text x="56.6" y="68.9">ol</text>
<text x="114.9" y="88.4">ol</text>
<text x="133.1" y="106.6">r</text>
<text x="51.1" y="127.2">r</text>
<text x="56.9" y="127.2">ol</text>
<text x="160.7" y="127.2">ol</text>
<text x="168.5" y="127.2">r</text>
<text x="47.8" y="225.5">CLK</text>
</g>
<text font-size="2.1" x="26.6" y="129.7">DATA_HF</text>
<g font-size="2.1" fill="#000080">
<text x="116.8" y="167.1">U2</text>
<text x="58.4" y="169.5">U1</text>
<text x="93" y="169.5">C3</text>
<text x="160.4" y="169.5">U3</text>
<text x="82.4" y="174.2">R3</text>
<text x="96.6" y="174.2">R4</text>
<text x="134.6" y="179">R5</text>
<text x="108.7" y="183.7">C2</text>
<text x="46.8" y="186.1">R1</text>
<text x="61" y="186.1">R2</text>
<text x="146.7" y="188.5">C1</text>
</g>
<g font-size="2.1" fill="#004080">
<text x="58.7" y="173.3">+</text>
<text x="110.8" y="168.5">-</text>
<text x="118.2" y="173.3">OUT</text>
<text x="160.7" y="173.3">+</text>
<text x="66" y="178">OUT</text>
<text x="110.8" y="178">+</text>
<text x="168" y="178">OUT</text>
<text x="58.7" y="182.8">-</text>
<text x="160.7" y="182.8">-</text>
</g>
</svg>
